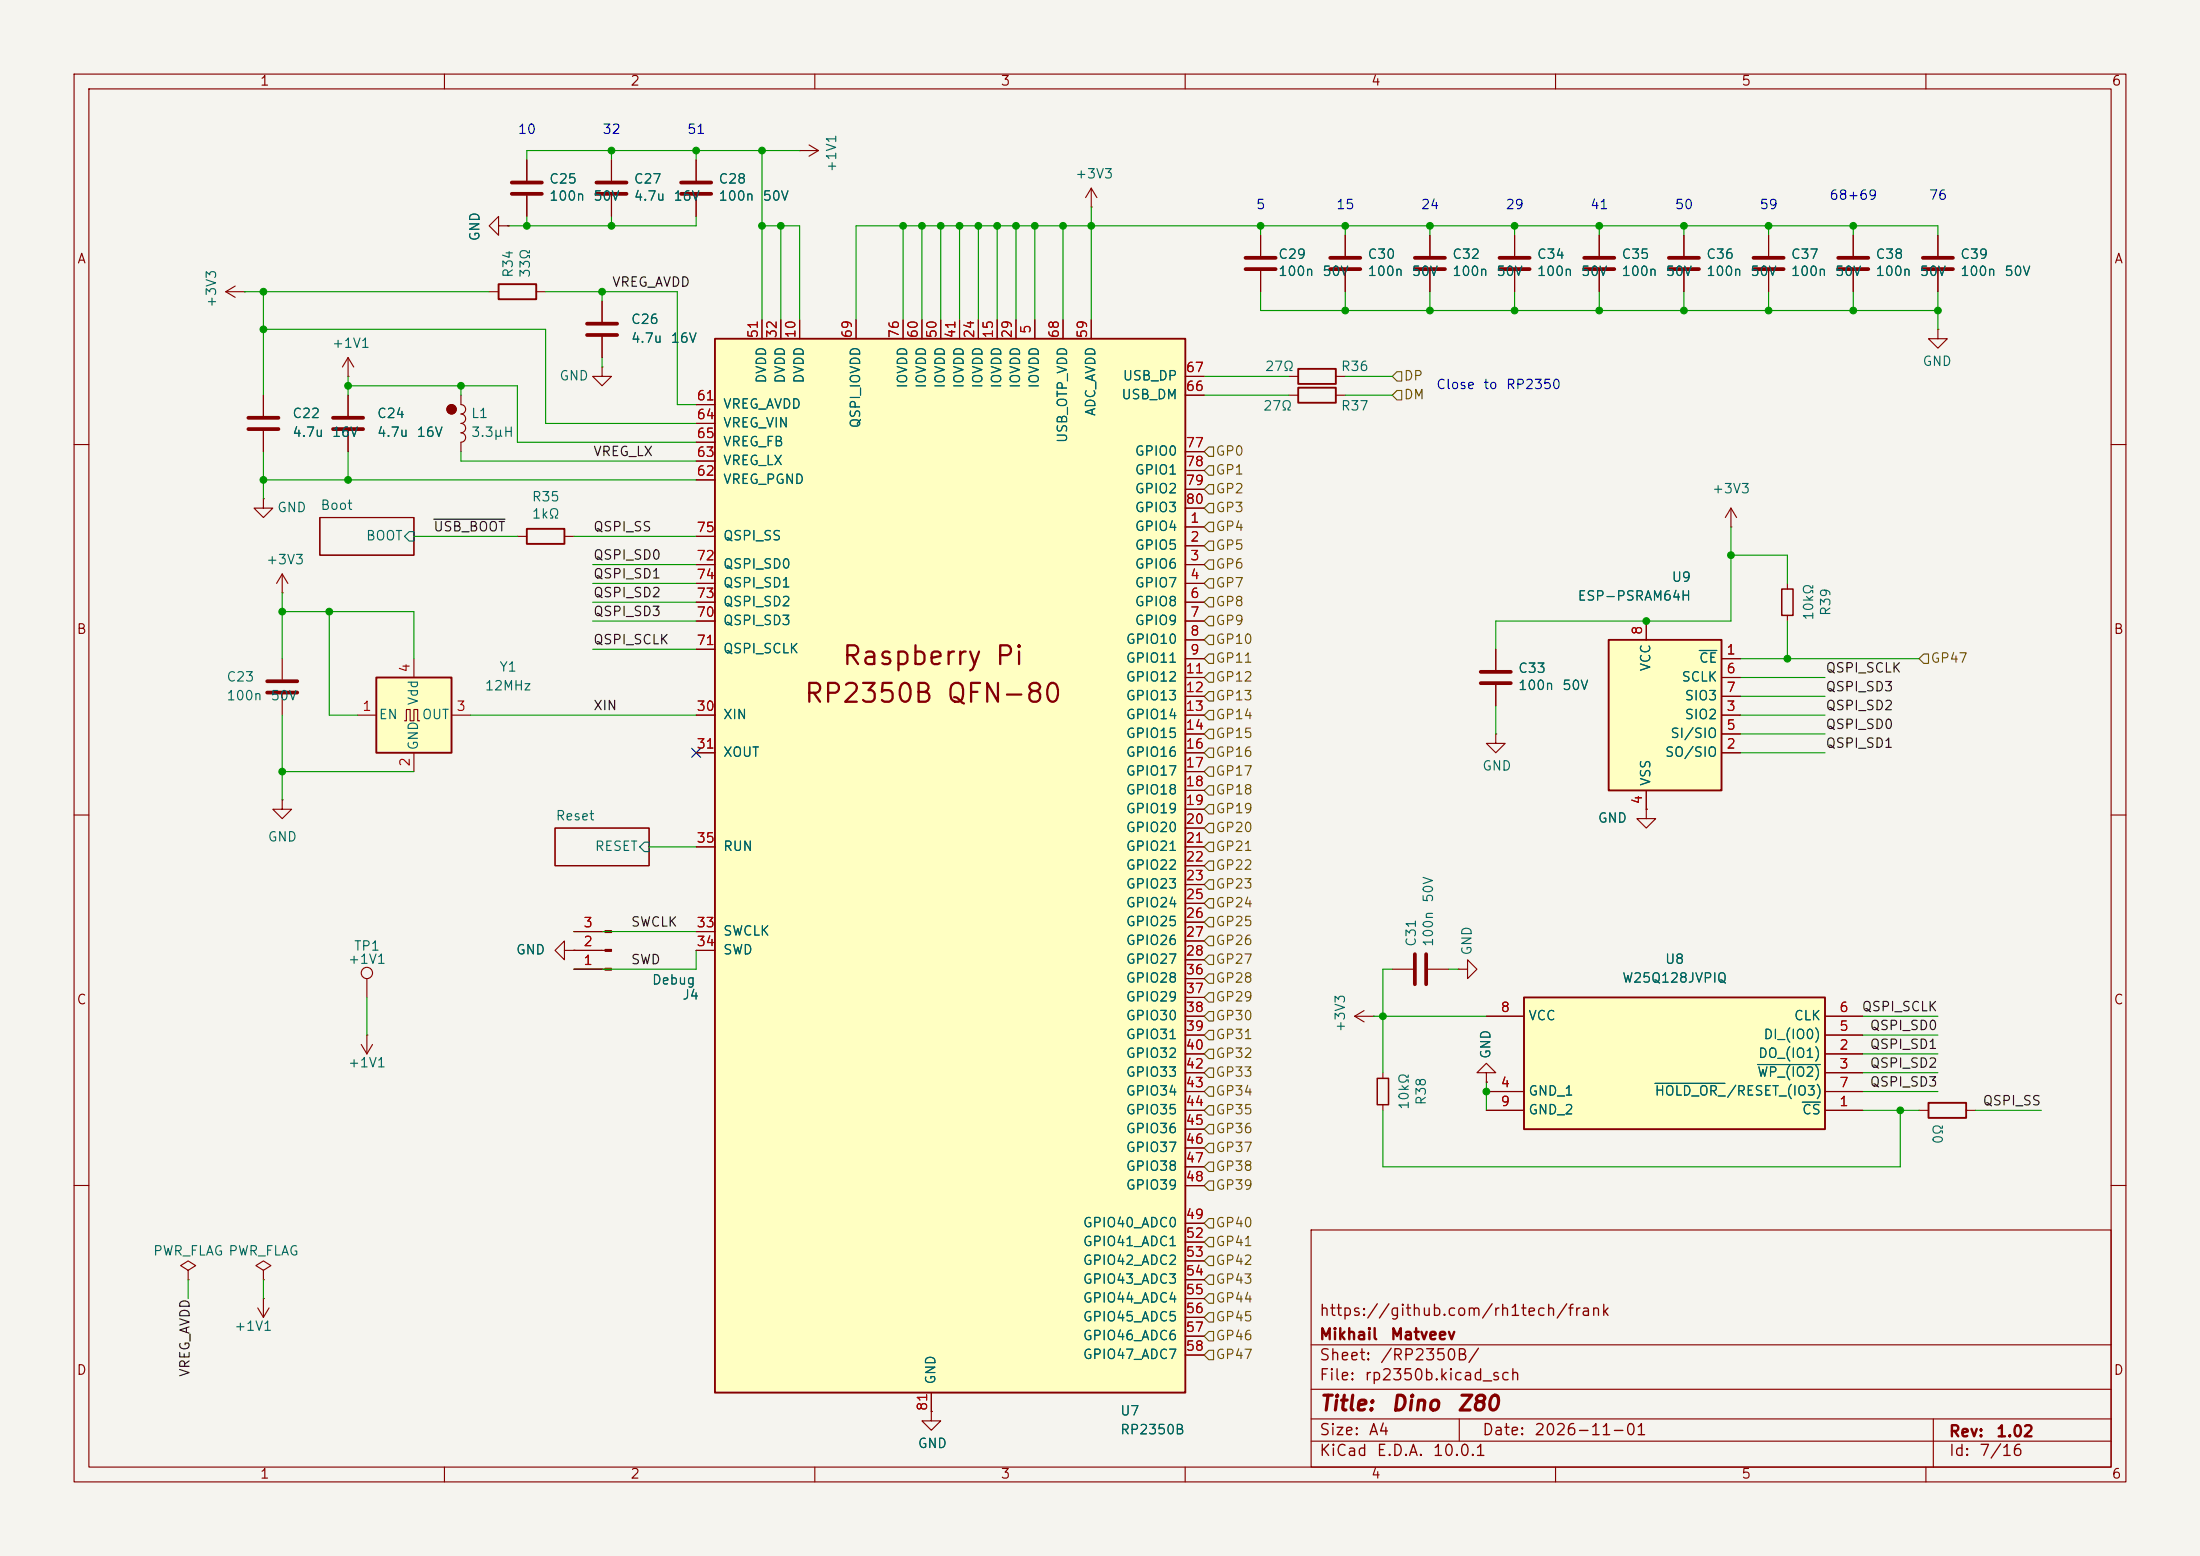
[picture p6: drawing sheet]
<svg xmlns="http://www.w3.org/2000/svg" width="297mm" height="210mm" viewBox="0 0 297 210" stroke-linecap="round" stroke-linejoin="round" font-family="sans-serif">
<path d="M0 0h297v210h-297z" fill="#f5f4ef" stroke="#f5f4ef" stroke-width=".14"/>
<g fill="none" stroke="#840000" stroke-width=".15">
<path d="M10 10h277v190h-277zM12 12h273v186h-273zM60 10v2M110 10v2M160 10v2M210 10v2M260 10v2M10 60h2M43.2 69.9h12.7v5h-12.7zM285 60h2M201.9 99.1v1.2h1.3l-1.3 1.3-1.2-1.3h1.2M201.9 99.1h.1"/>
<path d="M10 110h2M74.9 111.8h12.7v5h-12.7zM285 110h2M10 160h2M177 166h108v32h-108zM285 160h2M60 198v2M110 198v2M160 198v2M177 194.5h108M177 191.5h108M177 187.5h108"/>
<path d="M177 181.5h108M197 191.5v3M210 198v2M260 198v2M261 191.5v6.5"/>
</g>
<circle cx="61" cy="55.2" r=".63" fill="#840000" stroke="#840000" stroke-width=".14"/>
<path d="M55.2 71.8h.7v1.2h-.7l-.6-.6zM87 113.7h.6v1.2h-.6l-.6-.6z" fill="none" stroke="#006464" stroke-width=".15"/>
<path d="M217.2 86.4h15.2v20.3h-15.2z" fill="#ffffc2"/>
<path d="M217.2 86.4h15.2v20.3h-15.2z" fill="none" stroke="#840000" stroke-width=".25"/>
<g fill="none" stroke="#840000" stroke-width=".15">
<path d="M170.2 31.8v2.7M170.2 36.6v2.8M222.2 83.8v2.6M232.4 88.9h2.5M232.4 96.5h2.5M232.4 99.1h2.5M232.4 91.4h2.5M232.4 94h2.5M222.2 106.7v2.5M232.4 101.6h2.5M77.5 130.8h4.2M77.5 128.3h4.2"/>
<path d="M77.5 125.7h4.2M125.7 190.5v1.3h1.3l-1.3 1.2-1.2-1.2h1.2M125.7 190.5h.1"/>
</g>
<path d="M229.4 87.8h2.4" fill="none" stroke="#006464" stroke-width=".15"/>
<path d="M168.1 34.8h4.1M168.1 36.3h4.1" fill="none" stroke="#840000" stroke-width=".51"/>
<g fill="#840000" stroke="#840000" stroke-width=".15">
<path d="M81.7 130.7h.8v.2h-.8z"/>
<path d="M81.7 128.1h.8v.3h-.8z"/>
<path d="M81.7 125.6h.8v.3h-.8z"/>
</g>
<path d="M96.5 45.7h63.5v142.3h-63.5z" fill="#ffffc2"/>
<path d="M96.5 45.7h63.5v142.3h-63.5zM175.3 52.3h5v2.1h-5zM260.3 148.8h5.1v2.1h-5.1z" fill="none" stroke="#840000" stroke-width=".25"/>
<g fill="none" stroke="#840000" stroke-width=".15">
<path d="M181.6 31.8v2.7M181.6 36.6v2.8M94 54.6h2.5M94 57.2h2.5M94 59.7h2.5M102.9 43.2v2.5M105.4 43.2v2.5M107.9 43.2v2.5M115.6 43.2v2.5M121.9 43.2v2.5M124.5 43.2v2.5M127 43.2v2.5"/>
<path d="M129.5 43.2v2.5M132.1 43.2v2.5M134.6 43.2v2.5M137.2 43.2v2.5M139.7 43.2v2.5M143.5 43.2v2.5M147.3 43.2v2.5M160 53.3h2.6M160 50.8h2.6M174 53.3h1.3M180.3 53.3h1.3M94 76.2h2.5"/>
<path d="M94 78.7h2.5M94 64.8h2.5M94 62.2h2.5M94 72.4h2.5M160 71.1h2.6M160 73.7h2.6M160 76.2h2.6M160 78.7h2.6M160 61h2.6M160 63.5h2.6M160 66h2.6M160 68.6h2.6"/>
<path d="M94 81.3h2.5M94 83.8h2.5M94 96.5h2.5M94 87.6h2.5M160 81.3h2.6M160 83.8h2.6M160 86.4h2.6M160 88.9h2.6M160 91.4h2.6M160 94h2.6M160 96.5h2.6M160 99.1h2.6"/>
<path d="M94 101.6h2.5M94 114.3h2.5M160 101.6h2.6M160 104.1h2.6M160 106.7h2.6M160 109.2h2.6M160 111.8h2.6M160 114.3h2.6M160 116.8h2.6M160 119.4h2.6M94 125.7h2.5M94 128.3h2.5"/>
<path d="M160 121.9h2.6M160 124.5h2.6M160 127h2.6M160 129.5h2.6M160 132.1h2.6M160 134.6h2.6M160 137.2h2.6M160 139.7h2.6M182.9 137.2h2.5M182.9 137.2l1.2 .7M184.1 136.4l-1.2 .8M185.4 137.2h.1"/>
<path d="M160 142.2h2.6M160 144.8h2.6M160 147.3h2.6M160 149.9h2.6M160 152.4h2.6M160 154.9h2.6M160 157.5h2.6M259.1 149.9h1.2M265.4 149.9h1.3M25.4 171.5l1-.7-1-.6-1 .6 1 .7v1.2M25.4 172.7h.1M34.8 176.5l.8 1.3"/>
<path d="M35.6 171.5l1-.7-1-.6-1.1 .6 1.1 .7v1.2M35.6 172.7h.1M35.6 175.3h.1M35.6 175.3v2.5M36.3 176.5l-.7 1.3M160 160h2.6M160 165.1h2.6M160 167.6h2.6M160 170.2h2.6M160 172.7h2.6M160 175.3h2.6M160 177.8h2.6"/>
<path d="M125.7 188v2.5M160 180.3h2.6M160 182.9h2.6"/>
</g>
<path d="M179.6 34.8h4M179.6 36.3h4" fill="none" stroke="#840000" stroke-width=".51"/>
<path d="M205.7 134.6h40.7v17.8h-40.7z" fill="#ffffc2"/>
<path d="M205.7 134.6h40.7v17.8h-40.7z" fill="none" stroke="#840000" stroke-width=".25"/>
<path d="M200.7 137.2h5M246.4 139.7h5.1M246.4 137.2h5.1M200.7 144.8h1.2l-1.2-1.3-1.3 1.3h1.3v1.3M200.7 146.1h.1M200.7 149.9h5M200.7 147.3h5M246.4 149.9h5.1M246.4 142.2h5.1M246.4 144.8h5.1M246.4 147.3h5.1" fill="none" stroke="#840000" stroke-width=".15"/>
<path d="M223.4 146.2h9.5M237.3 143.7h8.4M243.3 148.8h2.4" fill="none" stroke="#006464" stroke-width=".15"/>
<path d="M50.8 91.4h10.2v10.2h-10.2z" fill="#ffffc2"/>
<path d="M67.3 38.4h5.1v2h-5.1zM175.3 49.8h5v2h-5zM71.1 71.4h5.1v2h-5.1zM50.8 91.4h10.2v10.2h-10.2z" fill="none" stroke="#840000" stroke-width=".25"/>
<g fill="none" stroke="#840000" stroke-width=".15">
<path d="M109.2 19.6l1.3 .7M30.5 39.4h2.5M30.5 39.4l1.2 .7M31.7 38.6l-1.2 .8M33 39.4h.1M66 39.4h1.3M67.3 30.5v-1.3l-1.3 1.3 1.3 1.3v-1.3h1.3M68.6 30.5h.1M71.1 21.6v2.8M71.1 26.4v2.8M72.4 39.4h1.3M82.5 21.6v2.8"/>
<path d="M82.5 26.4v2.8M94 21.6v2.8M94 26.4v2.8M107.9 20.3h.1M107.9 20.3h2.6M110.5 20.3l-1.3 .8M147.3 27.9h.1M147.3 25.4l-.7 1.3M147.3 25.4l.8 1.3M147.3 25.4v2.5M170.2 31.8v2.7M170.2 36.6v2.8"/>
<path d="M181.6 31.8v2.7M181.6 36.6v2.8M193 31.8v2.7M193 36.6v2.8M204.5 31.8v2.7M204.5 36.6v2.8M215.9 31.8v2.7M215.9 36.6v2.8M227.3 31.8v2.7M227.3 36.6v2.8M238.8 31.8v2.7M238.8 36.6v2.8"/>
<path d="M250.2 31.8v2.7M250.2 36.6v2.8M261.6 31.8v2.7M261.6 36.6v2.8M35.6 53.3v2.8M35.6 58.2v2.8M47 50.8h.1M47 48.3l-.8 1.2M47 48.3l.8 1.2M47 48.3v2.5M47 53.3v2.8M47 58.2v2.8"/>
<path d="M62.2 53.3v1.3a.63 .63 0 0 1 .7 .6 .63 .63 0 0 1-.7 .7M62.2 55.9a.63 .63 0 0 1 .7 .6 .63 .63 0 0 1-.7 .6 .64 .64 0 0 1 .7 .7 .64 .64 0 0 1-.7 .6 .64 .64 0 0 1 .7 .6 .64 .64 0 0 1-.7 .7M62.2 59.7v1.3M81.3 49.5v1.3h1.2l-1.2 1.3-1.3-1.3h1.3M81.3 49.5h.1M81.3 40.6v2.8M81.3 45.5v2.8M94 54.6h2.5M94 57.2h2.5M94 59.7h2.5M102.9 43.2v2.5M105.4 43.2v2.5"/>
<path d="M107.9 43.2v2.5M115.6 43.2v2.5M121.9 43.2v2.5M124.5 43.2v2.5M127 43.2v2.5M129.5 43.2v2.5M132.1 43.2v2.5M134.6 43.2v2.5M137.2 43.2v2.5M139.7 43.2v2.5M143.5 43.2v2.5M147.3 43.2v2.5"/>
<path d="M160 50.8h2.6M160 53.3h2.6M174 50.8h1.3M180.3 50.8h1.3M261.6 44.5v1.2h-1.3l1.3 1.3 1.3-1.3h-1.3M261.6 44.5h.1M35.6 67.3v1.3h-1.3l1.3 1.3 1.2-1.3h-1.2M35.6 67.3h.1M38.1 77.5v2.5M38.1 77.5l-.8 1.2M38.1 77.5l.8 1.2M69.8 72.4h1.3"/>
<path d="M76.2 72.4h1.3M94 72.4h2.5M94 76.2h2.5M94 78.7h2.5M94 64.8h2.5M94 62.2h2.5M160 71.1h2.6M160 73.7h2.6M160 76.2h2.6M160 78.7h2.6M160 61h2.6M160 63.5h2.6"/>
<path d="M160 66h2.6M160 68.6h2.6M233.7 71.1h.1M233.7 68.6l-.8 1.3M233.7 68.6l.7 1.3M233.7 68.6v2.5M241.3 78.7v.8M38.1 80h.1M38.1 88.9v2.8M38.1 93.7v2.8M48.3 96.5h2.5M54.6 97.3h.3v-1.5h.5v1.5h.5v-1.5h.5v1.5h.2"/>
<path d="M55.9 88.9v2.5M61 96.5h2.5M94 96.5h2.5M94 81.3h2.5M94 83.8h2.5M94 87.6h2.5M160 96.5h2.6M160 88.9h2.6M160 99.1h2.6M160 91.4h2.6M160 94h2.6M160 81.3h2.6"/>
<path d="M160 83.8h2.6M160 86.4h2.6M201.9 87.6v2.8M201.9 92.5v2.8M222.2 83.8v2.6M232.4 96.5h2.5M232.4 88.9h2.5M232.4 99.1h2.5M232.4 91.4h2.5M232.4 94h2.5M241.3 83.1v.7M38.1 108v1.2h1.3l-1.3 1.3-1.3-1.3h1.3"/>
<path d="M38.1 108h.1M55.9 101.6v2.5M94 101.6h2.5M94 114.3h2.5M160 101.6h2.6M160 104.1h2.6M160 106.7h2.6M160 109.2h2.6M160 111.8h2.6M160 114.3h2.6M160 116.8h2.6M160 119.4h2.6"/>
<path d="M222.2 109.2v1.3h1.3l-1.3 1.3-1.2-1.3h1.2M222.2 109.2h.1M222.2 106.7v2.5M232.4 101.6h2.5M49.5 139.7h.1M49.5 132.1v2.5M49.5 139.7v2.5M76.2 128.3v-1.3l-1.3 1.3 1.3 1.2v-1.2h1.3M77.5 128.3h.1M77.5 130.8h3.8M77.5 125.7h3.8M77.5 128.3h3.8"/>
<path d="M94 125.7h2.5M94 128.3h2.5M160 139.7h2.6M160 137.2h2.6M160 121.9h2.6M160 124.5h2.6M160 127h2.6M160 129.5h2.6M160 132.1h2.6M160 134.6h2.6M188 130.8h2.8M192.8 130.8h2.8"/>
<path d="M196.8 130.8h1.3v-1.3l1.3 1.3-1.3 1.3v-1.3M196.8 130.8h.1M200.7 137.2h5M246.4 139.7h5.1M246.4 137.2h5.1M48.8 141l.7 1.2M50.3 141l-.8 1.2M160 149.9h2.6M160 142.2h2.6M160 144.8h2.6M160 147.3h2.6M160 152.4h2.6"/>
<path d="M160 154.9h2.6M160 157.5h2.6M186.7 144.8v.7M186.7 149.1v.8M200.7 146.1h.1M200.7 149.9h5M200.7 147.3h5M246.4 149.9h5.1M246.4 142.2h5.1M246.4 144.8h5.1M246.4 147.3h5.1M160 160h2.6"/>
<path d="M160 165.1h2.6M160 167.6h2.6M160 170.2h2.6M160 172.7h2.6M160 175.3h2.6M160 177.8h2.6M125.7 190.5h.1M125.7 188v2.5M160 180.3h2.6M160 182.9h2.6"/>
<circle cx="61" cy="55.2" r=".63"/>
<circle cx="49.5" cy="131.3" r=".76"/>
</g>
<g fill="none" stroke="#840000" stroke-width=".51">
<path d="M69.1 24.6h4.1M69.1 26.2h4.1M80.5 24.6h4.1M80.5 26.2h4.1M91.9 24.6h4.1M91.9 26.2h4.1M191 34.8h4.1M191 36.3h4.1M202.4 34.8h4.1M202.4 36.3h4.1M213.9 34.8h4M213.9 36.3h4"/>
<path d="M225.3 34.8h4.1M225.3 36.3h4.1M236.7 34.8h4.1M236.7 36.3h4.1M248.2 34.8h4M248.2 36.3h4M259.6 34.8h4.1M259.6 36.3h4.1M33.5 56.4h4.1M33.5 57.9h4.1M45 56.4h4M45 57.9h4"/>
<path d="M79.2 43.7h4.1M79.2 45.2h4.1M36.1 91.9h4M36.1 93.5h4M199.9 90.7h4.1M199.9 92.2h4.1M191 128.8v4M192.5 128.8v4"/>
</g>
<path d="M240.5 79.5h1.6v3.6h-1.6zM185.9 145.5h1.6v3.6h-1.6z" fill="none" stroke="#840000" stroke-width=".2"/>
<g fill="none" stroke="#725600" stroke-width=".15">
<path d="M188.6 50.2h.6v1.2h-.6l-.6-.6zM188.6 52.7h.6v1.3h-.6l-.6-.7zM163.2 67.9h.6v1.3h-.6l-.6-.6zM163.2 75.6h.6v1.2h-.6l-.6-.6zM163.2 73h.6v1.3h-.6l-.6-.6zM163.2 78.1h.6v1.3h-.6l-.6-.7zM163.2 70.5h.6v1.3h-.6l-.6-.7zM163.2 60.3h.6v1.3h-.6l-.6-.6zM163.2 65.4h.6v1.3h-.6l-.6-.7zM163.2 62.9h.6v1.2h-.6l-.6-.6zM163.2 80.6h.6v1.3h-.6l-.6-.6zM163.2 95.9h.6v1.3h-.6l-.6-.7z"/>
<path d="M163.2 85.7h.6v1.3h-.6l-.6-.6zM163.2 93.3h.6v1.3h-.6l-.6-.6zM163.2 83.2h.6v1.3h-.6l-.6-.7zM163.2 90.8h.6v1.3h-.6l-.6-.7zM163.2 88.3h.6v1.2h-.6l-.6-.6zM163.2 98.4h.6v1.3h-.6l-.6-.6zM259.7 88.3h.6v1.2h-.6l-.6-.6zM163.2 113.7h.6v1.2h-.6l-.6-.6zM163.2 116.2h.6v1.3h-.6l-.6-.7zM163.2 118.7h.6v1.3h-.6l-.6-.6zM163.2 111.1h.6v1.3h-.6l-.6-.6zM163.2 101h.6v1.2h-.6l-.6-.6z"/>
<path d="M163.2 106h.6v1.3h-.6l-.6-.6zM163.2 108.6h.6v1.3h-.6l-.6-.7zM163.2 103.5h.6v1.3h-.6l-.6-.7zM163.2 131.4h.6v1.3h-.6l-.6-.6zM163.2 139.1h.6v1.2h-.6l-.6-.6zM163.2 136.5h.6v1.3h-.6l-.6-.6zM163.2 134h.6v1.3h-.6l-.6-.7zM163.2 121.3h.6v1.3h-.6l-.6-.7zM163.2 128.9h.6v1.3h-.6l-.6-.7zM163.2 126.4h.6v1.2h-.6l-.6-.6zM163.2 123.8h.6v1.3h-.6l-.6-.6zM163.2 151.8h.6v1.2h-.6l-.6-.6z"/>
<path d="M163.2 154.3h.6v1.3h-.6l-.6-.7zM163.2 141.6h.6v1.3h-.6l-.6-.7zM163.2 146.7h.6v1.3h-.6l-.6-.7zM163.2 149.2h.6v1.3h-.6l-.6-.6zM163.2 159.4h.6v1.3h-.6l-.6-.7zM163.2 144.1h.6v1.3h-.6l-.6-.6zM163.2 156.8h.6v1.3h-.6l-.6-.6zM163.2 177.2h.6v1.2h-.6l-.6-.6zM163.2 164.5h.6v1.2h-.6l-.6-.6zM163.2 172.1h.6v1.3h-.6l-.6-.7zM163.2 179.7h.6v1.3h-.6l-.6-.7zM163.2 174.6h.6v1.3h-.6l-.6-.6z"/>
<path d="M163.2 169.5h.6v1.3h-.6l-.6-.6zM163.2 167h.6v1.3h-.6l-.6-.7zM163.2 182.2h.6v1.3h-.6l-.6-.6z"/>
</g>
<path d="M58.5 70.1h9.7" fill="none" stroke="#0f0f0f" stroke-width=".15"/>
<g fill="none" stroke="#009600" stroke-width=".15">
<path d="M33 39.4h33M35.6 39.4v13.9M71.1 29.2v1.3M73.7 39.4h17.7v15.2h2.6M81.3 39.4v1.2M82.5 20.3v1.3M82.5 29.2v1.3M94 29.2v1.3h-25.4M94 20.3v1.3M102.9 30.5h5v12.7M102.9 20.3v22.9M105.4 30.5v12.7"/>
<path d="M107.9 20.3h-36.8v1.3M121.9 30.5v12.7M124.5 30.5v12.7M127 30.5v12.7M129.5 30.5v12.7M132.1 30.5v12.7M134.6 30.5v12.7M137.2 30.5v12.7M139.7 30.5v12.7M143.5 30.5v12.7M147.3 27.9v15.3M170.2 39.4v2.5h91.4"/>
<path d="M170.2 30.5v1.3M181.6 30.5v1.3M181.6 39.4v2.5M193 30.5v1.3M193 39.4v2.5M204.5 30.5v1.3M204.5 39.4v2.5M215.9 30.5v1.3M215.9 39.4v2.5M227.3 30.5v1.3M227.3 39.4v2.5M238.8 30.5v1.3"/>
<path d="M238.8 39.4v2.5M250.2 30.5v1.3M250.2 39.4v2.5M261.6 31.8v-1.3h-146v12.7M261.6 39.4v5.1M35.6 44.5h38.1v12.7h20.3M47 50.8v2.5M47 52.1h22.8v7.6h24.2M62.2 52.1v1.2M81.3 48.3v1.2M162.6 53.3h11.4M162.6 50.8h11.4"/>
<path d="M181.6 53.3h6.4M181.6 50.8h6.4M35.6 64.8h58.4M35.6 61v6.3M47 61v3.8M55.9 72.4h13.9M62.2 61v1.2h31.8M77.5 72.4h16.5M80 76.2h14M80 78.7h14M233.7 71.1v12.7h-31.8v3.8M233.7 74.9h7.6v3.8"/>
<path d="M38.1 80v8.9M38.1 96.5v11.5M38.1 82.6h17.8v6.3M44.4 82.6v13.9h3.9M63.5 96.5h30.5M80 83.8h14M80 81.3h14M80 87.6h14M201.9 95.3v3.8M234.9 96.5h11.5M234.9 91.4h11.5M234.9 94h11.5"/>
<path d="M234.9 99.1h11.5M234.9 88.9h24.2M241.3 83.8v5.1M38.1 104.1h17.8M87.6 114.3h6.4M234.9 101.6h11.5M49.5 134.6v5.1M77.5 125.7h16.5M94 128.3v2.5h-16.5M185.4 137.2h15.3M188 130.8h-1.3v14M195.6 130.8h1.2"/>
<path d="M251.5 139.7h10.1M251.5 137.2h10.1M186.7 149.9v7.6h69.8v-7.6M200.7 146.1v3.8M251.5 149.9h7.6M251.5 144.8h10.1M251.5 142.2h10.1M251.5 147.3h10.1M266.7 149.9h8.9M25.4 172.7v2.6M35.6 172.7v2.6"/>
</g>
<path d="M93.4 101l1.2 1.2M94.6 101l-1.2 1.2" fill="none" stroke="#000084" stroke-width=".15"/>
<path d="M229.4 87.8h2.4M223.4 146.2h9.5M237.3 143.7h8.4M243.3 148.8h2.4" fill="none" stroke="#006464" stroke-width=".15"/>
<g fill="#009600" stroke="#009600" stroke-width=".14">
<circle cx="170.2" cy="30.5" r=".46"/>
<circle cx="181.6" cy="30.5" r=".46"/>
<circle cx="139.7" cy="30.5" r=".46"/>
<circle cx="134.6" cy="30.5" r=".46"/>
<circle cx="137.2" cy="30.5" r=".46"/>
<circle cx="193" cy="30.5" r=".46"/>
<circle cx="143.5" cy="30.5" r=".46"/>
<circle cx="147.3" cy="30.5" r=".46"/>
<circle cx="193" cy="41.9" r=".46"/>
<circle cx="181.6" cy="41.9" r=".46"/>
<circle cx="215.9" cy="41.9" r=".46"/>
<circle cx="233.7" cy="74.9" r=".46"/>
<circle cx="227.3" cy="41.9" r=".46"/>
<circle cx="238.8" cy="41.9" r=".46"/>
<circle cx="250.2" cy="30.5" r=".46"/>
<circle cx="250.2" cy="41.9" r=".46"/>
<circle cx="261.6" cy="41.9" r=".46"/>
<circle cx="227.3" cy="30.5" r=".46"/>
<circle cx="204.5" cy="41.9" r=".46"/>
<circle cx="204.5" cy="30.5" r=".46"/>
<circle cx="215.9" cy="30.5" r=".46"/>
<circle cx="238.8" cy="30.5" r=".46"/>
<circle cx="200.7" cy="147.3" r=".46"/>
<circle cx="256.5" cy="149.9" r=".46"/>
<circle cx="186.7" cy="137.2" r=".46"/>
<circle cx="222.2" cy="83.8" r=".46"/>
<circle cx="241.3" cy="88.9" r=".46"/>
<circle cx="105.4" cy="30.5" r=".46"/>
<circle cx="102.9" cy="30.5" r=".46"/>
<circle cx="121.9" cy="30.5" r=".46"/>
<circle cx="124.5" cy="30.5" r=".46"/>
<circle cx="127" cy="30.5" r=".46"/>
<circle cx="129.5" cy="30.5" r=".46"/>
<circle cx="102.9" cy="20.3" r=".46"/>
<circle cx="132.1" cy="30.5" r=".46"/>
<circle cx="44.4" cy="82.6" r=".46"/>
<circle cx="47" cy="64.8" r=".46"/>
<circle cx="47" cy="52.1" r=".46"/>
<circle cx="35.6" cy="39.4" r=".46"/>
<circle cx="35.6" cy="44.5" r=".46"/>
<circle cx="35.6" cy="64.8" r=".46"/>
<circle cx="38.1" cy="82.6" r=".46"/>
<circle cx="81.3" cy="39.4" r=".46"/>
<circle cx="71.1" cy="30.5" r=".46"/>
<circle cx="82.5" cy="30.5" r=".46"/>
<circle cx="82.5" cy="20.3" r=".46"/>
<circle cx="94" cy="20.3" r=".46"/>
<circle cx="38.1" cy="104.1" r=".46"/>
<circle cx="62.2" cy="52.1" r=".46"/>
</g>
<g font-size="2.5" fill="#840000">
<text x="108.4" y="95.5">RP2350B QFN-80</text>
<text x="113.5" y="90.4">Raspberry Pi</text>
</g>
<g font-size="2" fill="#840000">
<text x="178" y="190.9">Title:</text>
<text x="187.7" y="190.9">Dino</text>
<text x="196.6" y="190.9">Z80</text>
</g>
<g font-size="1.5" fill="#840000">
<text x="178" y="178">https://github.com/rh1tech/frank</text>
<text x="178" y="184">Sheet:</text>
<text x="178" y="181.2">Mikhail</text>
<text x="186.2" y="184">/RP2350B/</text>
<text x="187.6" y="181.2">Matveev</text>
<text x="178" y="186.7">File:</text>
<text x="184.1" y="186.7">rp2350b.kicad_sch</text>
<text x="178" y="196.9">KiCad</text>
<text x="178" y="194.1">Size:</text>
<text x="184.7" y="194.1">A4</text>
<text x="185.7" y="196.9">E.D.A.</text>
<text x="193.3" y="196.9">10.0.1</text>
<text x="200" y="194.1">Date:</text>
<text x="207" y="194.1">2026-11-01</text>
<text x="263" y="194.3">Rev:</text>
<text x="263" y="196.9">Id:</text>
<text x="267.1" y="196.9">7/16</text>
<text x="269.4" y="194.3">1.02</text>
</g>
<g font-size="1.3" fill="#840000">
<text x="35" y="11.9">1</text>
<text x="85" y="11.9">2</text>
<text x="135" y="11.9">3</text>
<text x="185" y="11.9">4</text>
<text x="235" y="11.9">5</text>
<text x="285" y="11.9">6</text>
<text x="10.3" y="35.9">A</text>
<text x="285.3" y="35.9">A</text>
<text x="10.3" y="85.9">B</text>
<text x="285.3" y="85.9">B</text>
<text x="10.3" y="135.9">C</text>
<text x="285.3" y="135.9">C</text>
<text x="10.3" y="185.9">D</text>
<text x="285.3" y="185.9">D</text>
<text x="35" y="199.9">1</text>
<text x="85" y="199.9">2</text>
<text x="135" y="199.9">3</text>
<text x="185" y="199.9">4</text>
<text x="235" y="199.9">5</text>
<text x="285" y="199.9">6</text>
</g>
<g font-size="1.3" fill="#0000c2">
<text x="69.8" y="18.4">10</text>
<text x="81.2" y="18.4">32</text>
<text x="92.7" y="18.4">51</text>
<text x="169.5" y="28.6">5</text>
<text x="180.3" y="28.6">15</text>
<text x="191.7" y="28.6">24</text>
<text x="203.2" y="28.6">29</text>
<text x="214.6" y="28.6">41</text>
<text x="226" y="28.6">50</text>
<text x="237.4" y="28.6">59</text>
<text x="246.9" y="27.3">68+69</text>
<text x="260.3" y="27.3">76</text>
<text x="193.8" y="52.8">Close</text>
<text x="200.2" y="52.8">to</text>
<text x="203.2" y="52.8">RP2350</text>
</g>
<g font-size="1.3" fill="#006464">
<text x="113.2" y="23.3" transform="rotate(-90 113.2 23.3)">+1V1</text>
<text x="74.1" y="27.4">100n</text>
<text x="74.1" y="25.1">C25</text>
<text x="80" y="27.4">50V</text>
<text x="85.5" y="25.1">C27</text>
<text x="85.5" y="27.4">4.7u</text>
<text x="90.8" y="27.4">16V</text>
<text x="96.9" y="27.4">100n</text>
<text x="96.9" y="25.1">C28</text>
<text x="102.9" y="27.4">50V</text>
<text x="145.1" y="24.4">+3V3</text>
<text x="65" y="32.6" transform="rotate(-90 65 32.6)">GND</text>
<text x="172.5" y="35.3">C29</text>
<text x="184.5" y="35.3">C30</text>
<text x="196" y="35.3">C32</text>
<text x="207.4" y="35.3">C34</text>
<text x="218.8" y="35.3">C35</text>
<text x="230.3" y="35.3">C36</text>
<text x="241.7" y="35.3">C37</text>
<text x="253.1" y="35.3">C38</text>
<text x="264.6" y="35.3">C39</text>
<text x="29.5" y="41.6" transform="rotate(-90 29.5 41.6)">+3V3</text>
<text x="69.5" y="37.6" transform="rotate(-90 69.5 37.6)">R34</text>
<text x="71.9" y="37.6" transform="rotate(-90 71.9 37.6)">33Ω</text>
<text x="172.5" y="37.6">100n</text>
<text x="178.4" y="37.6">50V</text>
<text x="184.5" y="37.6">100n</text>
<text x="190.5" y="37.6">50V</text>
<text x="196" y="37.6">100n</text>
<text x="201.9" y="37.6">50V</text>
<text x="207.4" y="37.6">100n</text>
<text x="213.3" y="37.6">50V</text>
<text x="218.8" y="37.6">100n</text>
<text x="224.8" y="37.6">50V</text>
<text x="230.3" y="37.6">100n</text>
<text x="236.2" y="37.6">50V</text>
<text x="241.7" y="37.6">100n</text>
<text x="247.6" y="37.6">50V</text>
<text x="253.1" y="37.6">100n</text>
<text x="259.1" y="37.6">50V</text>
<text x="264.6" y="37.6">100n</text>
<text x="270.5" y="37.6">50V</text>
<text x="44.7" y="47.3">+1V1</text>
<text x="85.1" y="44">C26</text>
<text x="85.1" y="46.6">4.7u</text>
<text x="90.4" y="46.6">16V</text>
<text x="75.4" y="51.7">GND</text>
<text x="103.7" y="51.8" transform="rotate(-90 103.7 51.8)">DVDD</text>
<text x="106.3" y="51.8" transform="rotate(-90 106.3 51.8)">DVDD</text>
<text x="108.8" y="51.8" transform="rotate(-90 108.8 51.8)">DVDD</text>
<text x="122.8" y="52.5" transform="rotate(-90 122.8 52.5)">IOVDD</text>
<text x="125.3" y="52.5" transform="rotate(-90 125.3 52.5)">IOVDD</text>
<text x="127.9" y="52.5" transform="rotate(-90 127.9 52.5)">IOVDD</text>
<text x="130.4" y="52.5" transform="rotate(-90 130.4 52.5)">IOVDD</text>
<text x="132.9" y="52.5" transform="rotate(-90 132.9 52.5)">IOVDD</text>
<text x="135.5" y="52.5" transform="rotate(-90 135.5 52.5)">IOVDD</text>
<text x="138" y="52.5" transform="rotate(-90 138 52.5)">IOVDD</text>
<text x="140.6" y="52.5" transform="rotate(-90 140.6 52.5)">IOVDD</text>
<text x="151.5" y="51.7">USB_DP</text>
<text x="170.7" y="50.4">27Ω</text>
<text x="180.9" y="50.4">R36</text>
<text x="259.5" y="49.7">GND</text>
<text x="39.4" y="56.7">C22</text>
<text x="39.4" y="59.3">4.7u</text>
<text x="44.7" y="59.3">16V</text>
<text x="50.8" y="56.7">C24</text>
<text x="50.8" y="59.3">4.7u</text>
<text x="56.2" y="59.3">16V</text>
<text x="63.5" y="56.7">L1</text>
<text x="63.5" y="59.3">3.3µH</text>
<text x="97.5" y="55.5">VREG_AVDD</text>
<text x="97.5" y="58">VREG_VIN</text>
<text x="116.4" y="57.9" transform="rotate(-90 116.4 57.9)">QSPI_IOVDD</text>
<text x="144.4" y="59.9" transform="rotate(-90 144.4 59.9)">USB_OTP_VDD</text>
<text x="148.2" y="56.3" transform="rotate(-90 148.2 56.3)">ADC_AVDD</text>
<text x="151.3" y="54.2">USB_DM</text>
<text x="170.4" y="55.7">27Ω</text>
<text x="180.9" y="55.7">R37</text>
<text x="97.5" y="65.6">VREG_PGND</text>
<text x="97.5" y="63.1">VREG_LX</text>
<text x="97.5" y="60.6">VREG_FB</text>
<text x="153.1" y="61.8">GPIO0</text>
<text x="153.1" y="64.4">GPIO1</text>
<text x="37.3" y="69.4">GND</text>
<text x="43.2" y="69.1">Boot</text>
<text x="71.7" y="68">R35</text>
<text x="71.7" y="70.3">1kΩ</text>
<text x="153.1" y="72">GPIO4</text>
<text x="153.1" y="66.9">GPIO2</text>
<text x="153.1" y="69.4">GPIO3</text>
<text x="231" y="66.9">+3V3</text>
<text x="35.8" y="76.5">+3V3</text>
<text x="49.3" y="73.3">BOOT</text>
<text x="97.5" y="77.1">QSPI_SD0</text>
<text x="97.5" y="73.3">QSPI_SS</text>
<text x="153.1" y="74.5">GPIO5</text>
<text x="153.1" y="77.1">GPIO6</text>
<text x="97.5" y="82.1">QSPI_SD2</text>
<text x="97.5" y="79.6">QSPI_SD1</text>
<text x="153.1" y="79.6">GPIO7</text>
<text x="153.1" y="82.1">GPIO8</text>
<text x="212.9" y="81.4">ESP-PSRAM64H</text>
<text x="225.6" y="78.8">U9</text>
<text x="245.1" y="83.8" transform="rotate(-90 245.1 83.8)">10kΩ</text>
<text x="247.4" y="83.2" transform="rotate(-90 247.4 83.2)">R39</text>
<text x="97.5" y="84.7">QSPI_SD3</text>
<text x="97.5" y="88.5">QSPI_SCLK</text>
<text x="151.9" y="87.2">GPIO10</text>
<text x="151.9" y="89.8">GPIO11</text>
<text x="153.1" y="84.7">GPIO9</text>
<text x="229.3" y="89.8">CE</text>
<text x="30.5" y="94.8">100n</text>
<text x="30.5" y="92.3">C23</text>
<text x="36.4" y="94.8">50V</text>
<text x="56.7" y="95.3" transform="rotate(-90 56.7 95.3)">Vdd</text>
<text x="65.4" y="93.5">12MHz</text>
<text x="67.3" y="91">Y1</text>
<text x="151.9" y="92.3">GPIO12</text>
<text x="151.9" y="94.8">GPIO13</text>
<text x="204.9" y="93.4">100n</text>
<text x="204.9" y="91.1">C33</text>
<text x="210.8" y="93.4">50V</text>
<text x="223.1" y="90.7" transform="rotate(-90 223.1 90.7)">VCC</text>
<text x="226.9" y="92.3">SCLK</text>
<text x="227.3" y="94.8">SIO3</text>
<text x="51.1" y="97.4">EN</text>
<text x="56.7" y="101.3" transform="rotate(-90 56.7 101.3)">GND</text>
<text x="56.9" y="97.4">OUT</text>
<text x="97.5" y="97.4">XIN</text>
<text x="151.9" y="97.4">GPIO14</text>
<text x="151.9" y="99.9">GPIO15</text>
<text x="225.4" y="99.9">SI/SIO</text>
<text x="227.3" y="97.4">SIO2</text>
<text x="97.5" y="102.5">XOUT</text>
<text x="151.9" y="102.5">GPIO16</text>
<text x="151.9" y="105">GPIO17</text>
<text x="151.9" y="107.5">GPIO18</text>
<text x="200" y="104.3">GND</text>
<text x="223.1" y="106.2" transform="rotate(-90 223.1 106.2)">VSS</text>
<text x="224.7" y="102.5">SO/SIO</text>
<text x="36.1" y="113.9">GND</text>
<text x="74.9" y="111">Reset</text>
<text x="151.9" y="110.1">GPIO19</text>
<text x="151.9" y="112.6">GPIO20</text>
<text x="215.6" y="111.4">GND</text>
<text x="80.2" y="115.2">RESET</text>
<text x="97.5" y="115.2">RUN</text>
<text x="151.9" y="115.2">GPIO21</text>
<text x="151.9" y="117.7">GPIO22</text>
<text x="151.9" y="120.2">GPIO23</text>
<text x="151.9" y="122.8">GPIO24</text>
<text x="151.9" y="125.3">GPIO25</text>
<text x="193.8" y="121.9" transform="rotate(-90 193.8 121.9)">50V</text>
<text x="46.9" y="130.4">+1V1</text>
<text x="47.7" y="128.6">TP1</text>
<text x="69.6" y="129.1">GND</text>
<text x="97.5" y="126.6">SWCLK</text>
<text x="97.5" y="129.1">SWD</text>
<text x="151.9" y="127.9">GPIO26</text>
<text x="151.9" y="130.4">GPIO27</text>
<text x="191.5" y="127.9" transform="rotate(-90 191.5 127.9)">C31</text>
<text x="193.8" y="127.9" transform="rotate(-90 193.8 127.9)">100n</text>
<text x="199" y="129" transform="rotate(-90 199 129)">GND</text>
<text x="224.7" y="130.4">U8</text>
<text x="87.9" y="133.2">Debug</text>
<text x="92" y="135.2">J4</text>
<text x="151.9" y="132.9">GPIO28</text>
<text x="151.9" y="135.5">GPIO29</text>
<text x="218.9" y="132.9">W25Q128JVPIQ</text>
<text x="151.9" y="138">GPIO30</text>
<text x="151.9" y="140.6">GPIO31</text>
<text x="151.9" y="143.1">GPIO32</text>
<text x="181.9" y="139.4" transform="rotate(-90 181.9 139.4)">+3V3</text>
<text x="201.5" y="143" transform="rotate(-90 201.5 143)">GND</text>
<text x="206.2" y="138">VCC</text>
<text x="237.3" y="143.1">DO_(IO1)</text>
<text x="238" y="140.6">DI_(IO0)</text>
<text x="242.1" y="138">CLK</text>
<text x="46.9" y="144.4">+1V1</text>
<text x="151.9" y="145.6">GPIO33</text>
<text x="151.9" y="148.2">GPIO34</text>
<text x="190.5" y="149.9" transform="rotate(-90 190.5 149.9)">10kΩ</text>
<text x="192.8" y="149.3" transform="rotate(-90 192.8 149.3)">R38</text>
<text x="206.2" y="148.2">GND_1</text>
<text x="223.3" y="148.2">HOLD_OR_/RESET_(IO3)</text>
<text x="237.1" y="145.6">WP_(IO2)</text>
<text x="151.9" y="150.7">GPIO35</text>
<text x="151.9" y="153.3">GPIO36</text>
<text x="151.9" y="155.8">GPIO37</text>
<text x="206.2" y="150.7">GND_2</text>
<text x="243.2" y="150.7">CS</text>
<text x="262.6" y="154.5" transform="rotate(-90 262.6 154.5)">0Ω</text>
<text x="151.9" y="158.3">GPIO38</text>
<text x="151.9" y="160.9">GPIO39</text>
<text x="146.1" y="166">GPIO40_ADC0</text>
<text x="20.6" y="169.8">PWR_FLAG PWR_FLAG</text>
<text x="146.1" y="168.5">GPIO41_ADC1</text>
<text x="146.1" y="171">GPIO42_ADC2</text>
<text x="146.1" y="173.6">GPIO43_ADC3</text>
<text x="31.5" y="179.9">+1V1</text>
<text x="146.1" y="176.1">GPIO44_ADC4</text>
<text x="146.1" y="178.7">GPIO45_ADC5</text>
<text x="146.1" y="181.2">GPIO46_ADC6</text>
<text x="146.1" y="183.7">GPIO47_ADC7</text>
<text x="126.6" y="186.9" transform="rotate(-90 126.6 186.9)">GND</text>
<text x="151.1" y="191.4">U7</text>
<text x="123.8" y="195.8">GND</text>
<text x="151.1" y="193.9">RP2350B</text>
</g>
<g font-size="1.3" fill="#0f0f0f">
<text x="82.5" y="39">VREG_AVDD</text>
<text x="80" y="61.9">VREG_LX</text>
<text x="58.4" y="72">USB_BOOT</text>
<text x="80" y="72">QSPI_SS</text>
<text x="80" y="75.9">QSPI_SD0</text>
<text x="80" y="83.5">QSPI_SD3</text>
<text x="80" y="78.4">QSPI_SD1</text>
<text x="80" y="80.9">QSPI_SD2</text>
<text x="80" y="87.3">QSPI_SCLK</text>
<text x="246.4" y="91.1">QSPI_SCLK</text>
<text x="246.4" y="93.6">QSPI_SD3</text>
<text x="80" y="96.2">XIN</text>
<text x="246.4" y="98.7">QSPI_SD0</text>
<text x="246.4" y="96.2">QSPI_SD2</text>
<text x="246.4" y="101.3">QSPI_SD1</text>
<text x="85.1" y="125.4">SWCLK</text>
<text x="85.1" y="130.5">SWD</text>
<text x="251.3" y="136.8">QSPI_SCLK</text>
<text x="252.3" y="139.4">QSPI_SD0</text>
<text x="252.3" y="141.9">QSPI_SD1</text>
<text x="252.3" y="147">QSPI_SD3</text>
<text x="252.3" y="144.4">QSPI_SD2</text>
<text x="267.6" y="149.5">QSPI_SS</text>
<text x="25.9" y="185.9" transform="rotate(-90 25.9 185.9)">VREG_AVDD</text>
</g>
<g font-size="1.3" fill="#a90000">
<text x="102.6" y="45.8" transform="rotate(-90 102.6 45.8)">51</text>
<text x="105.2" y="45.8" transform="rotate(-90 105.2 45.8)">32</text>
<text x="107.7" y="45.8" transform="rotate(-90 107.7 45.8)">10</text>
<text x="115.3" y="45.8" transform="rotate(-90 115.3 45.8)">69</text>
<text x="121.7" y="45.8" transform="rotate(-90 121.7 45.8)">76</text>
<text x="124.2" y="45.8" transform="rotate(-90 124.2 45.8)">60</text>
<text x="126.7" y="45.8" transform="rotate(-90 126.7 45.8)">50</text>
<text x="129.3" y="45.8" transform="rotate(-90 129.3 45.8)">41</text>
<text x="131.8" y="45.8" transform="rotate(-90 131.8 45.8)">24</text>
<text x="134.4" y="45.8" transform="rotate(-90 134.4 45.8)">15</text>
<text x="136.9" y="45.8" transform="rotate(-90 136.9 45.8)">29</text>
<text x="139.4" y="45.2" transform="rotate(-90 139.4 45.2)">5</text>
<text x="143.3" y="45.8" transform="rotate(-90 143.3 45.8)">68</text>
<text x="147.1" y="45.8" transform="rotate(-90 147.1 45.8)">59</text>
<text x="160" y="53.1">66</text>
<text x="160" y="50.5">67</text>
<text x="93.9" y="54.4">61</text>
<text x="93.9" y="56.9">64</text>
<text x="93.9" y="59.4">65</text>
<text x="93.9" y="64.5">62</text>
<text x="93.9" y="62">63</text>
<text x="160" y="60.7">77</text>
<text x="160" y="63.2">78</text>
<text x="160" y="65.8">79</text>
<text x="160" y="68.3">80</text>
<text x="160.6" y="70.9">1</text>
<text x="93.9" y="75.9">72</text>
<text x="93.9" y="72.1">75</text>
<text x="160.6" y="73.4">2</text>
<text x="160.6" y="75.9">3</text>
<text x="93.9" y="83.6">70</text>
<text x="93.9" y="81">73</text>
<text x="93.9" y="78.5">74</text>
<text x="160.6" y="78.5">4</text>
<text x="160.6" y="81">6</text>
<text x="160.6" y="83.6">7</text>
<text x="93.9" y="87.4">71</text>
<text x="160.6" y="86.1">8</text>
<text x="160.6" y="88.6">9</text>
<text x="222" y="85.8" transform="rotate(-90 222 85.8)">8</text>
<text x="233" y="88.6">1</text>
<text x="55.6" y="90.9" transform="rotate(-90 55.6 90.9)">4</text>
<text x="160" y="91.2">11</text>
<text x="160" y="93.7">12</text>
<text x="233" y="91.2">6</text>
<text x="233" y="93.7">7</text>
<text x="48.8" y="96.3">1</text>
<text x="61.5" y="96.3">3</text>
<text x="93.9" y="96.3">30</text>
<text x="93.9" y="101.3">31</text>
<text x="160" y="96.3">13</text>
<text x="160" y="98.8">14</text>
<text x="160" y="101.3">16</text>
<text x="233" y="101.3">2</text>
<text x="233" y="96.3">3</text>
<text x="233" y="98.8">5</text>
<text x="55.6" y="103.6" transform="rotate(-90 55.6 103.6)">2</text>
<text x="160" y="103.9">17</text>
<text x="160" y="106.4">18</text>
<text x="160" y="109">19</text>
<text x="160" y="111.5">20</text>
<text x="222" y="108.7" transform="rotate(-90 222 108.7)">4</text>
<text x="93.9" y="114">35</text>
<text x="160" y="114">21</text>
<text x="160" y="116.6">22</text>
<text x="160" y="119.1">23</text>
<text x="78.7" y="125.5">3</text>
<text x="93.9" y="125.5">33</text>
<text x="160" y="121.7">25</text>
<text x="160" y="124.2">26</text>
<text x="78.7" y="130.6">1</text>
<text x="78.7" y="128">2</text>
<text x="93.9" y="128">34</text>
<text x="160" y="126.7">27</text>
<text x="160" y="129.3">28</text>
<text x="160" y="131.8">36</text>
<text x="160" y="134.4">37</text>
<text x="160" y="136.9">38</text>
<text x="202.5" y="136.9">8</text>
<text x="248.2" y="136.9">6</text>
<text x="160" y="139.4">39</text>
<text x="160" y="142">40</text>
<text x="248.2" y="142">2</text>
<text x="248.2" y="139.4">5</text>
<text x="160" y="144.5">42</text>
<text x="160" y="147.1">43</text>
<text x="160" y="149.6">44</text>
<text x="202.5" y="147.1">4</text>
<text x="202.5" y="149.6">9</text>
<text x="248.2" y="149.6">1</text>
<text x="248.2" y="144.5">3</text>
<text x="248.2" y="147.1">7</text>
<text x="160" y="152.1">45</text>
<text x="160" y="154.7">46</text>
<text x="160" y="157.2">47</text>
<text x="160" y="159.8">48</text>
<text x="160" y="164.8">49</text>
<text x="160" y="167.4">52</text>
<text x="160" y="169.9">53</text>
<text x="160" y="172.5">54</text>
<text x="160" y="175">55</text>
<text x="160" y="177.5">56</text>
<text x="160" y="180.1">57</text>
<text x="160" y="182.6">58</text>
<text x="125.5" y="190.5" transform="rotate(-90 125.5 190.5)">81</text>
</g>
<g font-size="1.3" fill="#725600">
<text x="189.4" y="51.7">DP</text>
<text x="189.4" y="54.2">DM</text>
<text x="164" y="61.8">GP0</text>
<text x="164" y="64.4">GP1</text>
<text x="164" y="69.4">GP3</text>
<text x="164" y="72">GP4</text>
<text x="164" y="66.9">GP2</text>
<text x="164" y="77.1">GP6</text>
<text x="164" y="74.5">GP5</text>
<text x="164" y="82.1">GP8</text>
<text x="164" y="79.6">GP7</text>
<text x="164" y="87.2">GP10</text>
<text x="164" y="84.7">GP9</text>
<text x="164" y="89.8">GP11</text>
<text x="260.5" y="89.8">GP47</text>
<text x="164" y="94.8">GP13</text>
<text x="164" y="92.3">GP12</text>
<text x="164" y="97.4">GP14</text>
<text x="164" y="99.9">GP15</text>
<text x="164" y="102.5">GP16</text>
<text x="164" y="107.5">GP18</text>
<text x="164" y="105">GP17</text>
<text x="164" y="112.6">GP20</text>
<text x="164" y="110.1">GP19</text>
<text x="164" y="115.2">GP21</text>
<text x="164" y="117.7">GP22</text>
<text x="164" y="122.8">GP24</text>
<text x="164" y="120.2">GP23</text>
<text x="164" y="125.3">GP25</text>
<text x="164" y="130.4">GP27</text>
<text x="164" y="127.9">GP26</text>
<text x="164" y="132.9">GP28</text>
<text x="164" y="135.5">GP29</text>
<text x="164" y="140.6">GP31</text>
<text x="164" y="138">GP30</text>
<text x="164" y="143.1">GP32</text>
<text x="164" y="148.2">GP34</text>
<text x="164" y="145.6">GP33</text>
<text x="164" y="153.3">GP36</text>
<text x="164" y="155.8">GP37</text>
<text x="164" y="150.7">GP35</text>
<text x="164" y="160.9">GP39</text>
<text x="164" y="158.3">GP38</text>
<text x="164" y="166">GP40</text>
<text x="164" y="173.6">GP43</text>
<text x="164" y="171">GP42</text>
<text x="164" y="168.5">GP41</text>
<text x="164" y="178.7">GP45</text>
<text x="164" y="176.1">GP44</text>
<text x="164" y="183.7">GP47</text>
<text x="164" y="181.2">GP46</text>
</g>
</svg>
